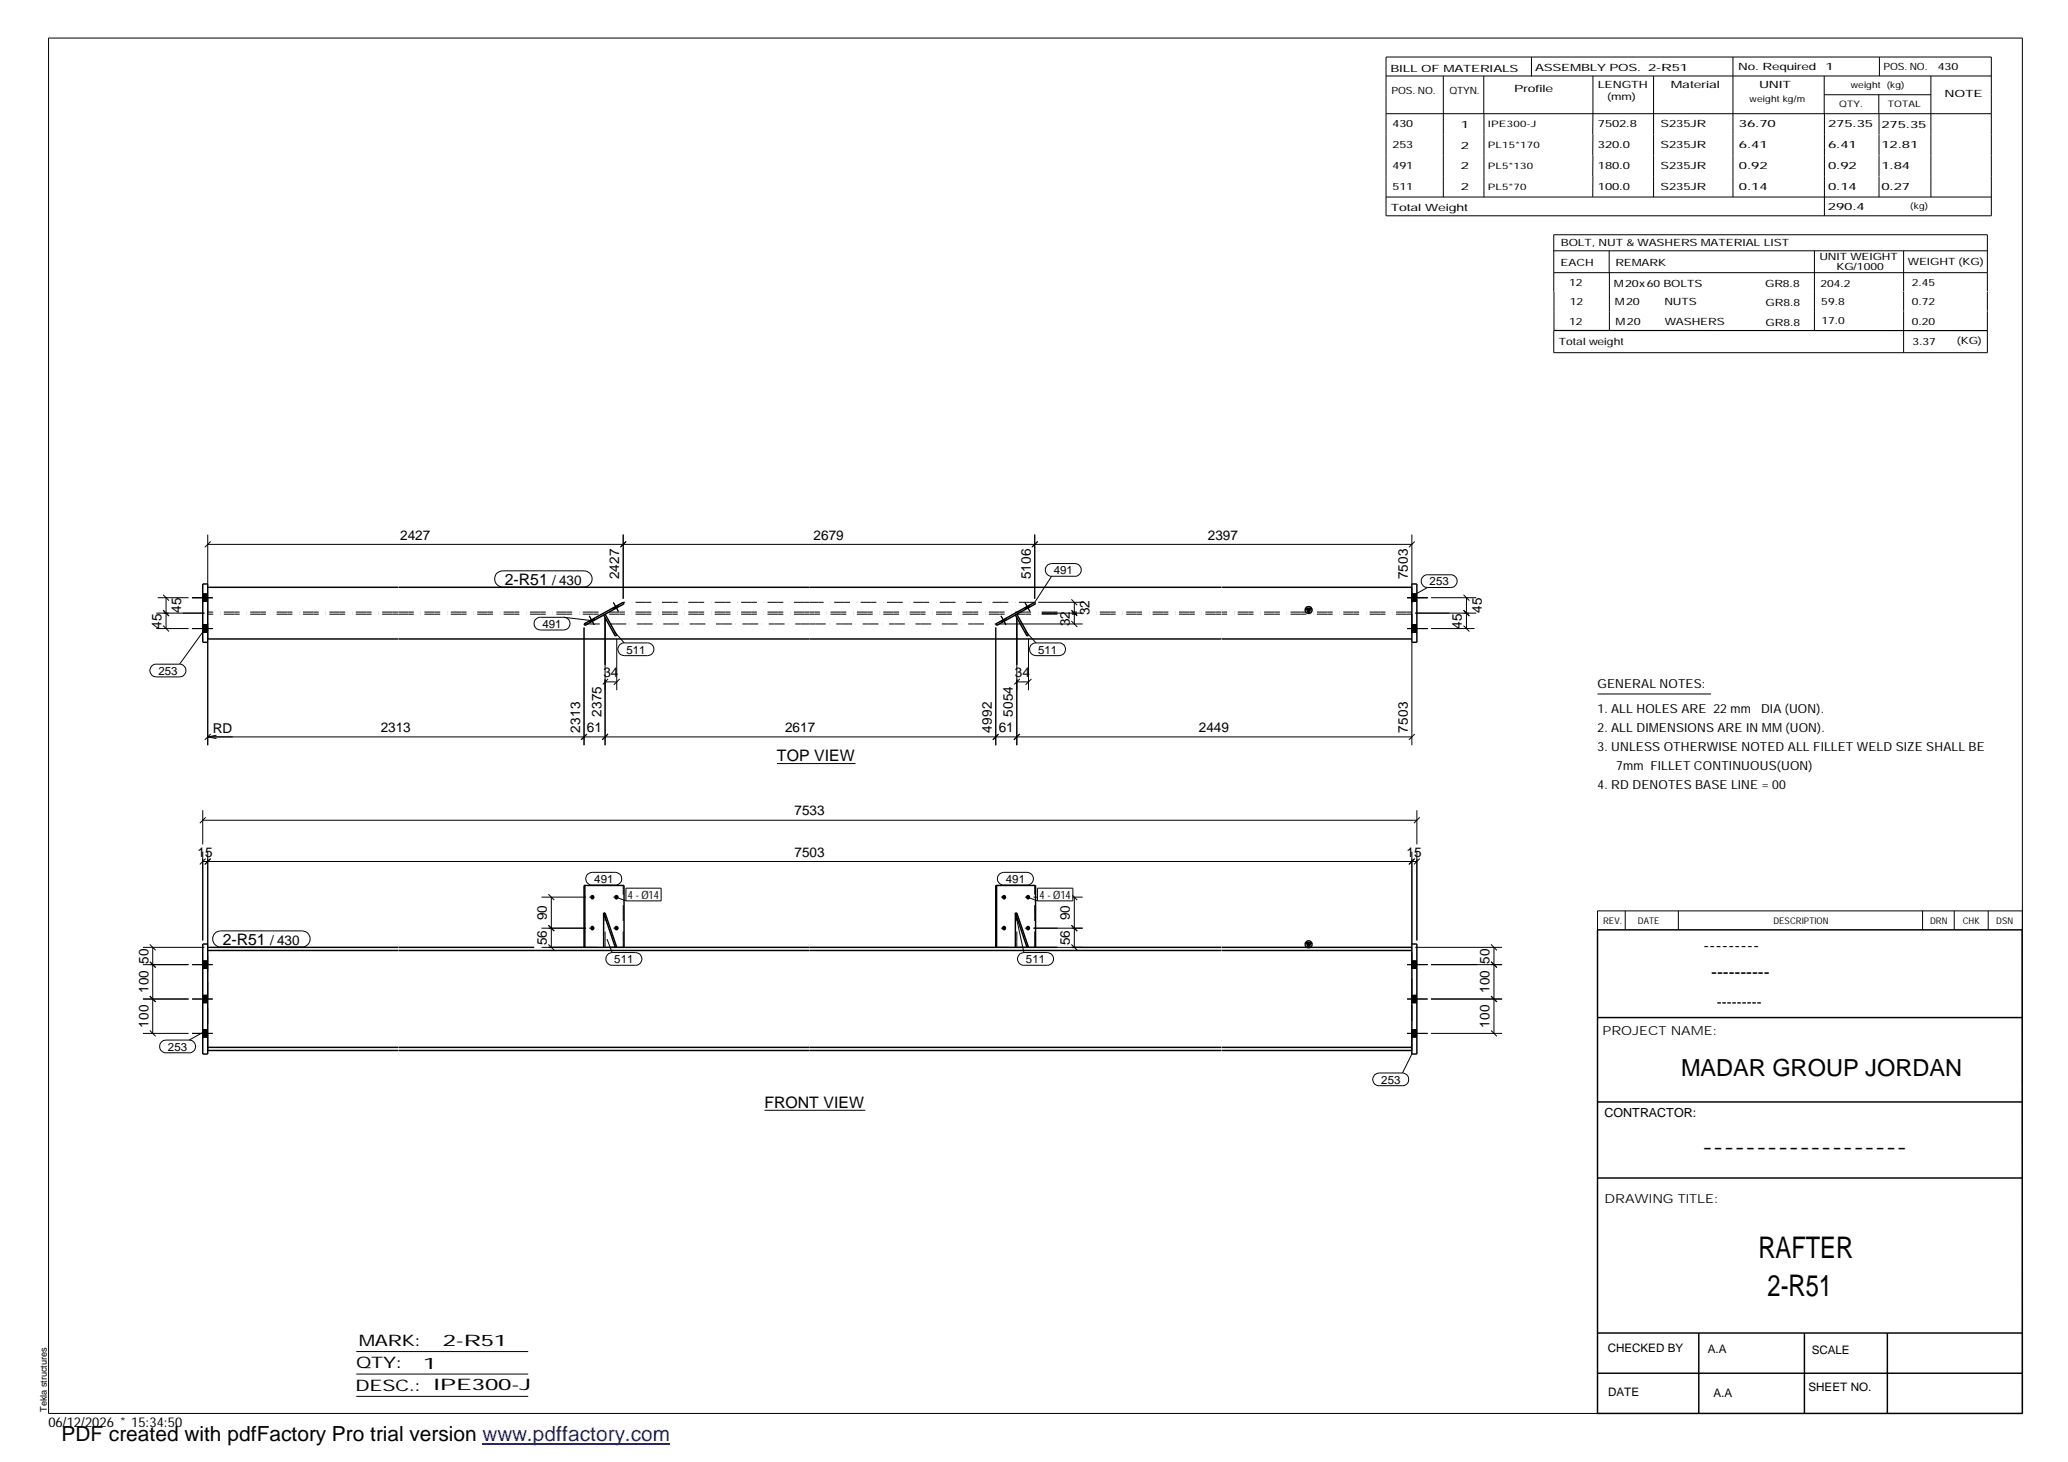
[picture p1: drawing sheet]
<svg xmlns="http://www.w3.org/2000/svg" width="420mm" height="297mm" viewBox="0 0 420 297" stroke-linecap="round" stroke-linejoin="round" font-family="sans-serif">
<g fill="none" stroke="#000" stroke-width=".2">
<path d="M9.9 7.7h401v279.5h-401zM281.6 11.6h123v32.2h-123zM281.6 15.4h123M293.2 15.4v24.6M301.5 15.4v7.7M311.1 11.6v3.9M323.6 15.4v16.2M336 15.4v24.6M352.1 11.6v28.4M370.6 15.4v7.7M370.7 19.2h21.6M381.7 19.2v3.9"/>
<path d="M381.8 11.6v3.8M392.3 15.4v24.6M281.6 23.1h123M301.5 23.1v16.9M323.6 31.6v4.2M323.6 35.8v4.2M370.7 23.1v20.7M381.8 23.1v16.9M281.6 40h123M315.7 55.4h88.1M315.7 51h88.1M315.7 59.3v7.8"/>
<path d="M326.9 51v4.4M327 55.4v11.8M368.6 51v16.2M386.8 51v8.2M386.8 59.3v3.8M403.8 59.2v-11.5h-88.1v11.6M403.8 59.3v3.8M386.8 63.2v8.5M403.8 63.2v8.5h-88.1v-4.5h88.1M42.2 108.6v10M42.2 110.6h244.7M42.8 110l-1.2 1.2"/>
<path d="M101 116.4l.5-.3 .7-.1h16.5a1.65 1.65 0 0 1 1.6 1.6 1.65 1.65 0 0 1-1.6 1.7h-16.5a1.67 1.67 0 0 1-1.6-1 1.67 1.67 0 0 1 .4-1.9zM126.1 111.1l1.1-1.1-1.2 1.2M126.6 108.6v13.1M210.2 108.6v13.1M210.8 110l-1.2 1.2M212.9 114.7l.8-.2h4.7a1.29 1.29 0 0 1 1.3 1.3 1.29 1.29 0 0 1-1.3 1.3h-4.7a1.3 1.3 0 0 1-1.3-.9 1.3 1.3 0 0 1 .5-1.5zM213.7 117.1l-3.5 5.3M286.9 108.6v10M287.4 110l-1.1 1.2M289.1 117.2l.7-.4h5a1.29 1.29 0 0 1 1.3 1.3 1.29 1.29 0 0 1-1.3 1.3h-4.8a1.29 1.29 0 0 1-1.1-.8 1.29 1.29 0 0 1 .2-1.4zM290 119.4l-2.9 1.6M30.8 135.3l.7-.4h5a1.29 1.29 0 0 1 1.3 1.3 1.29 1.29 0 0 1-1.3 1.3h-4.8a1.31 1.31 0 0 1-1.1-.8 1.31 1.31 0 0 1 .2-1.4z"/>
<path d="M31.7 127.7h6.6M31.7 124.6h9.8M32 121.4h6.3M33.1 127.1l1.2 1.2M33.1 124l1.2 1.2M33.1 120.8l1.2 1.2M33.7 121.4v6.3M39 121.4h4.2M39 127.7h4.2M41.2 122.2h1M41.2 120.7h1M41.2 128.5h1"/>
<path d="M41.2 126.9h1M41.4 128.1l-4.9 6.8M42.2 130.5v20.9M108.7 126l.9-.6h4.9a1.29 1.29 0 0 1 1.3 1.3 1.29 1.29 0 0 1-1.3 1.3h-4.7a1.31 1.31 0 0 1-1.1-2zM114.5 125.4l5.9 .7M118.7 127.5v23.9M119.7 125.1l1 1.8M119.8 126.2l.1 .3M120.6 125.7l.2 .3M122.9 125.5v25.9M122.9 138.5h2.4M123.5 138l-1 1.1"/>
<path d="M124.6 122.4l1 1.8M124.6 123.5l.2 .3M124.8 128.3l2 2.3M125.3 129.8v10.4M125.5 123l.2 .3M125.9 131l.7-.4h5a1.29 1.29 0 0 1 1.3 1.3 1.29 1.29 0 0 1-1.3 1.3h-4.8a1.31 1.31 0 0 1-1.2-.8 1.31 1.31 0 0 1 .3-1.4zM125.9 138l-1.2 1.1M202.3 127.5v23.9M203 126.8h17M203.4 125.1l1 1.8M203.4 126.2l.2 .3M204.3 125.7l.1 .3"/>
<path d="M206.6 125.5v25.9M206.6 138.5h2.4M207.2 138l-1.1 1.1M208.2 122.4l1.1 1.8M208.3 123.5l.1 .3M208.4 128.3l2.1 2.3M209 129.8v10.4M209.1 123l.2 .3M209.5 131l.7-.4h5a1.29 1.29 0 0 1 1.3 1.3 1.29 1.29 0 0 1-1.3 1.3h-4.7a1.28 1.28 0 0 1-1.2-.8 1.28 1.28 0 0 1 .2-1.4zM209.5 138l-1.1 1.1M210.9 122.4h9.4M211.7 124.6h8.6"/>
<path d="M217.7 126.2l1.2 1.2M217.7 124l1.1 1.1M217.7 121.8l1.2 1.2M217.8 124.1l1.1 1.1M218.3 122.4v4.4M285.9 121.4h4.2M285.9 127.7h4.2M286.9 122.2h1M286.9 120.7h1M286.9 128.5h1M286.9 126.9h1M286.9 130.5v20.9"/>
<path d="M287.5 124.6h12.4M290.7 121.4h9.2M290.7 127.7h8.9M297.3 127.1l1.2 1.2M297.3 124l1.2 1.2M297.3 120.8l1.2 1.2M297.9 121.4v6.3M42.2 149.7h244.7M42.2 149.7l1.8 .4M42.8 149.1l-1.2 1.2M44 149.4l-1.8 .3M119.3 149.1l-1.2 1.2"/>
<path d="M123.5 149.1l-1.2 1.2M157.9 155.1h15.9M202.9 149.1l-1.2 1.2M207.2 149.1l-1.2 1.2M287.4 149.1l-1.1 1.2M324.6 141h23M41.2 166.7h246.7M41.2 164.6v7M41.2 173v18.1M41.2 175h246.7M41.8 166.1l-1.2 1.1M41.8 174.4l-1.2 1.2"/>
<path d="M42.2 173v18.8M42.8 174.4l-1.2 1.2M119.4 177.6l.9-.4h4.7a1.29 1.29 0 0 1 1.3 1.3 1.29 1.29 0 0 1-1.3 1.3h-4.7a1.3 1.3 0 0 1-1.2-.8 1.3 1.3 0 0 1 .3-1.4zM203 177.6l.9-.4h4.8a1.29 1.29 0 0 1 1.3 1.3 1.29 1.29 0 0 1-1.3 1.3h-4.8a1.28 1.28 0 0 1-1.2-.8 1.28 1.28 0 0 1 .3-1.4zM286.9 173v18.8M287.4 174.4l-1.1 1.2 1.1-1.1M287.9 164.6v7M287.9 173v18.1M288.5 166.1l-1.2 1.1M288.5 174.4l-1.2 1.2M29 196h9.3M29 192.5h12.5"/>
<path d="M30.4 195.4l1.2 1.2-1.1-1.2M30.4 191.9l1.2 1.2M31 192.5v17.5M39 196h4.2M41.2 196.8h1M41.2 195.2h1M43.7 189.6l.5-.3 .6-.2h16.6a1.63 1.63 0 0 1 1.6 1.7 1.63 1.63 0 0 1-1.6 1.6h-16.6a1.63 1.63 0 0 1-1.5-1 1.63 1.63 0 0 1 .4-1.8zM110 188.6h9M110 182.3h9M110 192.5h9M111.4 191.9l1.2 1.2M111.4 188l1.2 1.2"/>
<path d="M111.4 181.7l1.2 1.2M112 182.3v10.2M119.7 188.6h1M119.7 182.3h1M123.3 190.8l1.1 2.7M123.5 193.9l.9-.4h4.7a1.29 1.29 0 0 1 1.3 1.3 1.29 1.29 0 0 1-1.3 1.3h-4.7a1.28 1.28 0 0 1-1.2-.8 1.28 1.28 0 0 1 .3-1.4zM124.6 188.6h1M124.6 182.3h1M125.1 182.3l2.1 .7M127.2 180.5h7.1v2.5h-7.1zM203.4 188.6h1M203.4 182.3h1"/>
<path d="M206.3 185.5l1.7 8M207.1 193.9l.9-.4h4.8a1.29 1.29 0 0 1 1.3 1.3 1.29 1.29 0 0 1-1.3 1.3h-4.8a1.31 1.31 0 0 1-1.2-.8 1.31 1.31 0 0 1 .3-1.4zM208.2 188.6h1.1M208.2 182.3h1.1M208.7 182.3l2.1 .7M210 188.6h10M210 182.3h.9M210 192.5h10M210.8 180.5h7.2v2.5h-7.2zM217.7 191.9l1.2 1.2M217.7 188l1.2 1.2M217.9 182.3h2.1"/>
<path d="M217.9 181.9l1 1M218.3 182.3v10.2M285.9 196h4.2M286.9 196.8h1M286.9 195.2h1M287.5 192.5h17.7M290.7 196h14.5M302.9 195.4l1.2 1.2M302.9 191.9l1.2 1.2M303.5 192.5v17.5M330.2 185.1v3.8M341 185.1v3.8"/>
<path d="M390.6 185.1v3.8M397 185.1v3.8M403.9 185.1v3.8M410.9 185.1h-86.3v3.8M29 203h9.3M29 210h9.3M30.4 209.4l1.2 1.2M30.4 202.4l1.2 1.2M32.8 211.7l.4-.3 .5-.1h4.7a1.29 1.29 0 0 1 1.4 1.3 1.29 1.29 0 0 1-1.4 1.3h-4.7a1.28 1.28 0 0 1-1.2-.8 1.28 1.28 0 0 1 .3-1.4zM39 203h4.2M39 210h4.2M41.2 203.7h1"/>
<path d="M41.2 202.2h1M41.2 210.7h1M41.2 209.2h1M41.4 209.7l-3 1.6M279.3 218.4l.9-.4h4.7a1.29 1.29 0 0 1 1.3 1.3 1.29 1.29 0 0 1-1.3 1.3h-4.7a1.3 1.3 0 0 1-1.2-.8 1.3 1.3 0 0 1 .3-1.4zM285.9 203h4.2M285.9 210h4.2M286.9 203.7h1M286.9 202.2h1M286.9 210.7h1M286.9 209.2h1M286.9 214.2l-2 3.8"/>
<path d="M290.7 203h14.5M290.7 210h14.5M302.9 209.4l1.2 1.2M302.9 202.4l1.2 1.2M155.3 225.6h20.5M72.4 274.6h34.9M72.4 279.2h34.9M72.4 283.7h34.9"/>
</g>
<g fill="#000">
<path d="M265.3 123.6h1.1l-.5 1zM265.3 191.5h1.1l-.5 1z"/>
<path d="M41.2 120.7h1v1.5h-1z" fill-rule="evenodd"/>
<path d="M41.2 126.9h1v1.6h-1z" fill-rule="evenodd"/>
<path d="M41.2 120.7h1v1.5h-1z" fill-rule="evenodd"/>
<path d="M41.2 126.9h1v1.6h-1z" fill-rule="evenodd"/>
<path d="M41.2 120.7h1v1.5h-1z" fill-rule="evenodd"/>
<path d="M41.2 126.9h1v1.6h-1z" fill-rule="evenodd"/>
<path d="M119.8 126.2l.8-.5 .2 .3-.9 .5z" fill-rule="evenodd"/>
<path d="M119.8 126.2l.8-.5 .2 .3-.9 .5z" fill-rule="evenodd"/>
<path d="M124.6 123.5l.9-.5 .2 .3-.9 .5z" fill-rule="evenodd"/>
<path d="M124.6 123.5l.9-.5 .2 .3-.9 .5z" fill-rule="evenodd"/>
<path d="M203.4 126.2l.9-.5 .1 .3-.8 .5z" fill-rule="evenodd"/>
<path d="M203.4 126.2l.9-.5 .1 .3-.8 .5z" fill-rule="evenodd"/>
<path d="M208.3 123.5l.8-.5 .2 .3-.9 .5z" fill-rule="evenodd"/>
<path d="M208.3 123.5l.8-.5 .2 .3-.9 .5z" fill-rule="evenodd"/>
<path d="M286.9 126.9h1v1.6h-1z" fill-rule="evenodd"/>
<path d="M286.9 120.7h1v1.5h-1z" fill-rule="evenodd"/>
<path d="M286.9 126.9h1v1.6h-1z" fill-rule="evenodd"/>
<path d="M286.9 120.7h1v1.5h-1z" fill-rule="evenodd"/>
<path d="M286.9 126.9h1v1.6h-1z" fill-rule="evenodd"/>
<path d="M286.9 120.7h1v1.5h-1z" fill-rule="evenodd"/>
<path d="M41.2 195.2h1v1.6h-1z" fill-rule="evenodd"/>
<path d="M41.2 195.2h1v1.6h-1z" fill-rule="evenodd"/>
<path d="M203.8 188.1a.45 .45 0 0 1 .6 .3 .45 .45 0 0 1-.2 .6 .45 .45 0 0 1-.6-.2v-.4z" fill-rule="evenodd"/>
<path d="M203.7 181.9a.45 .45 0 0 1 .7 .1 .45 .45 0 0 1-.2 .7 .45 .45 0 0 1-.6-.2z" fill-rule="evenodd"/>
<path d="M286.9 195.2h1v1.6h-1z" fill-rule="evenodd"/>
<path d="M286.9 195.2h1v1.6h-1z" fill-rule="evenodd"/>
<path d="M41.2 202.2h1v1.5h-1z" fill-rule="evenodd"/>
<path d="M41.2 202.2h1v1.5h-1z" fill-rule="evenodd"/>
<path d="M41.2 209.2h1v1.5h-1z" fill-rule="evenodd"/>
<path d="M41.2 209.2h1v1.5h-1z" fill-rule="evenodd"/>
<path d="M286.9 202.2h1v1.5h-1z" fill-rule="evenodd"/>
<path d="M286.9 202.2h1v1.5h-1z" fill-rule="evenodd"/>
<path d="M286.9 209.2h1v1.5h-1z" fill-rule="evenodd"/>
<path d="M286.9 209.2h1v1.5h-1z" fill-rule="evenodd"/>
<circle cx="120.3" cy="182.3" r=".47"/>
<circle cx="120.3" cy="188.6" r=".45"/>
<circle cx="125.2" cy="182.3" r=".47"/>
<circle cx="125.2" cy="188.6" r=".46"/>
<circle cx="208.8" cy="182.3" r=".47"/>
<circle cx="208.9" cy="188.6" r=".45"/>
</g>
<g fill="none" stroke="#000" stroke-width=".3">
<path d="M41.2 118.6h1v11.9h-1zM42.2 119.3h38.7M80.9 119.3h167.2M248.2 119.3h38.7M286.9 118.6h1v11.9h-1zM42.2 129.8h38.7M80.9 129.8h167.2M118.7 126.8l7.9-4.4 .2 .3-8 4.4zM122.9 124.8l2.4 4.3-.3 .1-2.4-4.2M202.3 126.8l7.9-4.4 .2 .3-7.9 4.4zM206.6 124.8l2.4 4.3-.3 .1-2.4-4.2M248.2 129.8h38.7"/>
<path d="M265.3 123.6h1.1l-.5 1zM118.8 179.9v12.6M202.5 179.9v12.6M41.2 191.8h1v22.4h-1zM42.2 192.5h38.7M42.2 193.1h38.7M80.9 192.5h27.6M80.9 193.1h167.2M111.5 192.5h103.3M118.7 192.5v-12.6h8.1v12.6M122.6 185.5h.3l2.4 7M122.6 185.5l2.4 7"/>
<path d="M122.6 185.5v7M202.3 192.5v-12.6h8.1v12.6M206.3 185.5l2.4 7M206.3 185.5v7M206.3 185.5h.3l2.4 7M217.8 192.5h30.3M248.2 192.5h38.7M248.2 193.1h38.7M265.3 191.5h1.1l-.5 1zM286.9 191.8h1v22.4h-1zM324.6 188.9h86.2l.1 98.3h-86.3zM42.2 213.4h38.7"/>
<path d="M42.2 212.8h38.7M80.9 213.4h167.2M80.9 212.8h167.2M248.2 213.4h38.7M248.2 212.8h38.7M324.6 206.7h86.3M324.6 239.3h86.3M324.6 223.9h86.3M324.6 270.8h86.3M324.6 279h86.3M345.1 270.8v16.4M366.6 270.8v16.4"/>
<path d="M383.5 270.8v16.4"/>
<circle cx="265.9" cy="123.9" r=".7"/>
<circle cx="265.9" cy="191.9" r=".7"/>
</g>
<g fill="none" stroke="#000" stroke-width=".2" stroke-dasharray="1.1 0 2.1 .7 0 1.4" stroke-linecap="butt">
<path d="M286.9 119.3v10.5M42.2 129.8v-10.5M80.9 124.8h-38.7M80.9 124.4h-38.7M118.7 126.8h45.8M122.6 125l.3-.2M164.5 124.8h-83.6M164.5 124.4h-83.6M164.5 122.4h-37.9M164.5 126.8h37.8M206.3 125l.3-.2M210.2 122.4h-45.7"/>
<path d="M214.8 124.8h-50.3M214.8 124.4h-50.3M218.8 124.8h-1M218.8 124.4h-1M248.1 124.8h-26.4M248.1 124.4h-26.4M286.9 124.8h-38.7M286.9 124.4h-38.7M122.9 192.5v-7M125.3 192.5h-2.7M126.6 192.5v-12.6M126.8 192.5h-8.1"/>
<path d="M206.6 192.5v-7M209 192.5h-2.7M210.2 192.5v-12.6M210.4 192.5h-8.1M42.2 213.4v-20.9M286.9 213.4v-.6M286.9 212.8v-20.3"/>
</g>
<path d="M98 293.3h38.2" fill="none" stroke="#00f" stroke-width=".3"/>
<g font-size="6.1">
<text x="357.3" y="255.5">RAFTER</text>
<text x="359.1" y="263.3">2-R51</text>
</g>
<text font-size="4.8" x="341.5" y="218.6">MADAR GROUP JORDAN</text>
<text font-size="4.2" x="12.5" y="292.7">PDF created with pdfFactory Pro trial version www.pdffactory.com</text>
<g font-size="3.6">
<text x="346.1" y="193.2">---------</text>
<text x="347.7" y="198.6">----------</text>
<text x="345.8" y="234.2">-------------------</text>
</g>
<g font-size="3.2">
<text x="102.6" y="118.9">2-R51</text>
<text x="157.9" y="154.6">TOP VIEW</text>
<text x="45.3" y="192">2-R51</text>
<text x="155.3" y="225.1">FRONT VIEW</text>
<text x="72.9" y="273.5">MARK:</text>
<text x="90" y="273.5">2-R51</text>
<text x="72.4" y="278">QTY:</text>
<text x="86" y="278.1">1</text>
<text x="72.2" y="282.6">DESC.:</text>
<text x="88.1" y="282.4">IPE300-J</text>
</g>
<text font-size="3" x="348.8" y="204.5">---------</text>
<g font-size="2.8">
<text x="81.3" y="109.7">2427</text>
<text x="165.3" y="109.7">2679</text>
<text x="245.4" y="109.7">2397</text>
<text x="112.2" y="118.9">/ 430</text>
<text x="125.8" y="117.7" transform="rotate(-90 125.8 117.7)">2427</text>
<text x="209.4" y="117.7" transform="rotate(-90 209.4 117.7)">5106</text>
<text x="286" y="117.7" transform="rotate(-90 286 117.7)">7503</text>
<text x="36.8" y="124.6" transform="rotate(-90 36.8 124.6)">45</text>
<text x="221.4" y="125" transform="rotate(-90 221.4 125)">32</text>
<text x="301" y="124.6" transform="rotate(-90 301 124.6)">45</text>
<text x="32.8" y="127.7" transform="rotate(-90 32.8 127.7)">45</text>
<text x="217.4" y="127.2" transform="rotate(-90 217.4 127.2)">32</text>
<text x="297" y="127.7" transform="rotate(-90 297 127.7)">45</text>
<text x="122.6" y="137.6">34</text>
<text x="206.2" y="137.6">34</text>
<text x="43.2" y="148.9">RD</text>
<text x="77.3" y="148.8">2313</text>
<text x="117.9" y="148.8" transform="rotate(-90 117.9 148.8)">2313</text>
<text x="119.3" y="148.8">61</text>
<text x="122.2" y="145.7" transform="rotate(-90 122.2 145.7)">2375</text>
<text x="159.5" y="148.8">2617</text>
<text x="201.5" y="148.8" transform="rotate(-90 201.5 148.8)">4992</text>
<text x="202.9" y="148.8">61</text>
<text x="205.8" y="145.7" transform="rotate(-90 205.8 145.7)">5054</text>
<text x="243.6" y="148.8">2449</text>
<text x="286" y="148.8" transform="rotate(-90 286 148.8)">7503</text>
<text x="161.4" y="165.7">7533</text>
<text x="40.1" y="174.1">15</text>
<text x="161.4" y="174.1">7503</text>
<text x="285.8" y="174.1">15</text>
<text x="111.1" y="187" transform="rotate(-90 111.1 187)">90</text>
<text x="217.4" y="187" transform="rotate(-90 217.4 187)">90</text>
<text x="30.1" y="195.8" transform="rotate(-90 30.1 195.8)">50</text>
<text x="54.9" y="192">/ 430</text>
<text x="111.1" y="192.1" transform="rotate(-90 111.1 192.1)">56</text>
<text x="217.4" y="192.1" transform="rotate(-90 217.4 192.1)">56</text>
<text x="302.6" y="195.8" transform="rotate(-90 302.6 195.8)">50</text>
<text x="30.1" y="201.8" transform="rotate(-90 30.1 201.8)">100</text>
<text x="302.6" y="201.8" transform="rotate(-90 302.6 201.8)">100</text>
<text x="30.1" y="208.8" transform="rotate(-90 30.1 208.8)">100</text>
<text x="302.6" y="208.8" transform="rotate(-90 302.6 208.8)">100</text>
<text x="9.8" y="290">06/12/2026 * 15:34:50</text>
</g>
<g font-size="2.5">
<text x="324.6" y="139.9">GENERAL NOTES:</text>
<text x="324.6" y="148.7">2. ALL DIMENSIONS ARE IN MM (UON).</text>
<text x="324.6" y="144.9">1. ALL HOLES ARE 22 mm</text>
<text x="357.8" y="144.9">DIA (UON).</text>
<text x="324.6" y="152.5">3. UNLESS OTHERWISE NOTED ALL FILLET WELD SIZE SHALL BE</text>
<text x="324.6" y="160.2">4. RD DENOTES BASE LINE = 00</text>
<text x="328.4" y="156.4">7mm FILLET CONTINUOUS(UON)</text>
<text x="325.6" y="210.3">PROJECT NAME:</text>
<text x="326" y="226.9">CONTRACTOR:</text>
<text x="326" y="244.4">DRAWING TITLE:</text>
</g>
<g font-size="2.4">
<text x="326.7" y="274.7">CHECKED BY</text>
<text x="347" y="275">A.A</text>
<text x="368.1" y="275.1">SCALE</text>
<text x="326.7" y="283.6">DATE</text>
<text x="348.1" y="283.9">A.A</text>
<text x="367.5" y="282.6">SHEET NO.</text>
</g>
<g font-size="2.3">
<text x="214.1" y="116.7">491</text>
<text x="290.4" y="118.9">253</text>
<text x="110.2" y="127.6">491</text>
<text x="32.2" y="137.1">253</text>
<text x="127.3" y="132.8">511</text>
<text x="210.9" y="132.8">511</text>
<text x="120.7" y="179.4">491</text>
<text x="204.3" y="179.4">491</text>
<text x="127.6" y="182.6">4 - Ø14</text>
<text x="211.2" y="182.6">4 - Ø14</text>
<text x="124.8" y="195.7">511</text>
<text x="208.4" y="195.7">511</text>
<text x="34.1" y="213.5">253</text>
<text x="280.6" y="220.2">253</text>
</g>
<g font-size="2">
<text x="282.5" y="14.6">BILL OF MATERIALS</text>
<text x="311.9" y="14.4">ASSEMBLY POS.</text>
<text x="324.6" y="17.9">LENGTH</text>
<text x="334.9" y="14.4">2-R51</text>
<text x="339.5" y="17.9">Material</text>
<text x="353.1" y="14.2">No. Required</text>
<text x="357.4" y="17.9">UNIT</text>
<text x="370.9" y="14.2">1</text>
<text x="382.7" y="14.2">POS. NO.</text>
<text x="393.7" y="14.3">430</text>
<text x="282.7" y="19.1">POS. NO.</text>
<text x="294.5" y="19">QTYN.</text>
<text x="307.6" y="18.7">Profile</text>
<text x="326.5" y="20.4">(mm)</text>
<text x="395.1" y="19.6">NOTE</text>
<text x="282.9" y="25.8">430</text>
<text x="296.8" y="26">1</text>
<text x="324.7" y="25.9">7502.8</text>
<text x="337.4" y="25.9">S235JR</text>
<text x="353.3" y="25.9">36.70</text>
<text x="371.4" y="25.9">275.35</text>
<text x="382.3" y="25.9">275.35</text>
<text x="282.9" y="30">253</text>
<text x="282.9" y="34.3">491</text>
<text x="296.8" y="30.2">2</text>
<text x="296.8" y="34.4">2</text>
<text x="324.7" y="30.1">320.0</text>
<text x="324.7" y="34.4">180.0</text>
<text x="337.4" y="30.1">S235JR</text>
<text x="337.4" y="34.3">S235JR</text>
<text x="353.3" y="30.1">6.41</text>
<text x="353.3" y="34.4">0.92</text>
<text x="371.4" y="30.1">6.41</text>
<text x="371.4" y="34.3">0.92</text>
<text x="382.3" y="30.2">12.81</text>
<text x="382.3" y="34.4">1.84</text>
<text x="282.9" y="38.5">511</text>
<text x="296.8" y="38.6">2</text>
<text x="324.7" y="38.6">100.0</text>
<text x="337.4" y="38.6">S235JR</text>
<text x="353.3" y="38.6">0.14</text>
<text x="371.4" y="38.6">0.14</text>
<text x="382.3" y="38.6">0.27</text>
<text x="282.6" y="42.8">Total Weight</text>
<text x="371.4" y="42.7">290.4</text>
<text x="317.1" y="49.9">BOLT, NUT &amp; WASHERS MATERIAL LIST</text>
<text x="328.2" y="54">REMARK</text>
<text x="369.7" y="52.7">UNIT WEIGHT</text>
<text x="387.6" y="53.9">WEIGHT (KG)</text>
<text x="317.1" y="54">EACH</text>
<text x="318.8" y="58.1">12</text>
<text x="327.9" y="58.2">M20x60 BOLTS</text>
<text x="358.6" y="58.3">GR8.8</text>
<text x="369.9" y="58.2">204.2</text>
<text x="373.1" y="54.9">KG/1000</text>
<text x="388.4" y="58.2">2.45</text>
<text x="318.9" y="61.9">12</text>
<text x="328.1" y="62">M20</text>
<text x="338.2" y="62">NUTS</text>
<text x="358.7" y="62.3">GR8.8</text>
<text x="370" y="62">59.8</text>
<text x="370.1" y="65.9">17.0</text>
<text x="388.4" y="62">0.72</text>
<text x="388.4" y="66">0.20</text>
<text x="316.7" y="70.2">Total weight</text>
<text x="318.8" y="66">12</text>
<text x="328.3" y="66">M20</text>
<text x="338.2" y="66">WASHERS</text>
<text x="358.7" y="66.2">GR8.8</text>
<text x="388.6" y="70">3.37</text>
<text x="397.6" y="70">(KG)</text>
</g>
<g font-size="1.9">
<text x="325.7" y="187.8">REV.</text>
<text x="332.8" y="187.6">DATE</text>
<text x="360.3" y="187.7">DESCRIPTION</text>
<text x="392.1" y="187.6">DRN</text>
<text x="398.8" y="187.6">CHK</text>
<text x="405.6" y="187.7">DSN</text>
<text x="9.5" y="286.8" transform="rotate(-90 9.5 286.8)">Tekla structures</text>
</g>
<g font-size="1.8">
<text x="376" y="17.9">weight (kg)</text>
<text x="355.5" y="20.7">weight kg/m</text>
<text x="373.6" y="21.7">QTY.</text>
<text x="383.5" y="21.8">TOTAL</text>
<text x="302.3" y="25.9">IPE300-J</text>
<text x="302.3" y="30.1">PL15*170</text>
<text x="302.3" y="34.3">PL5*130</text>
<text x="302.3" y="38.6">PL5*70</text>
<text x="388.1" y="42.4">(kg)</text>
</g>
</svg>
